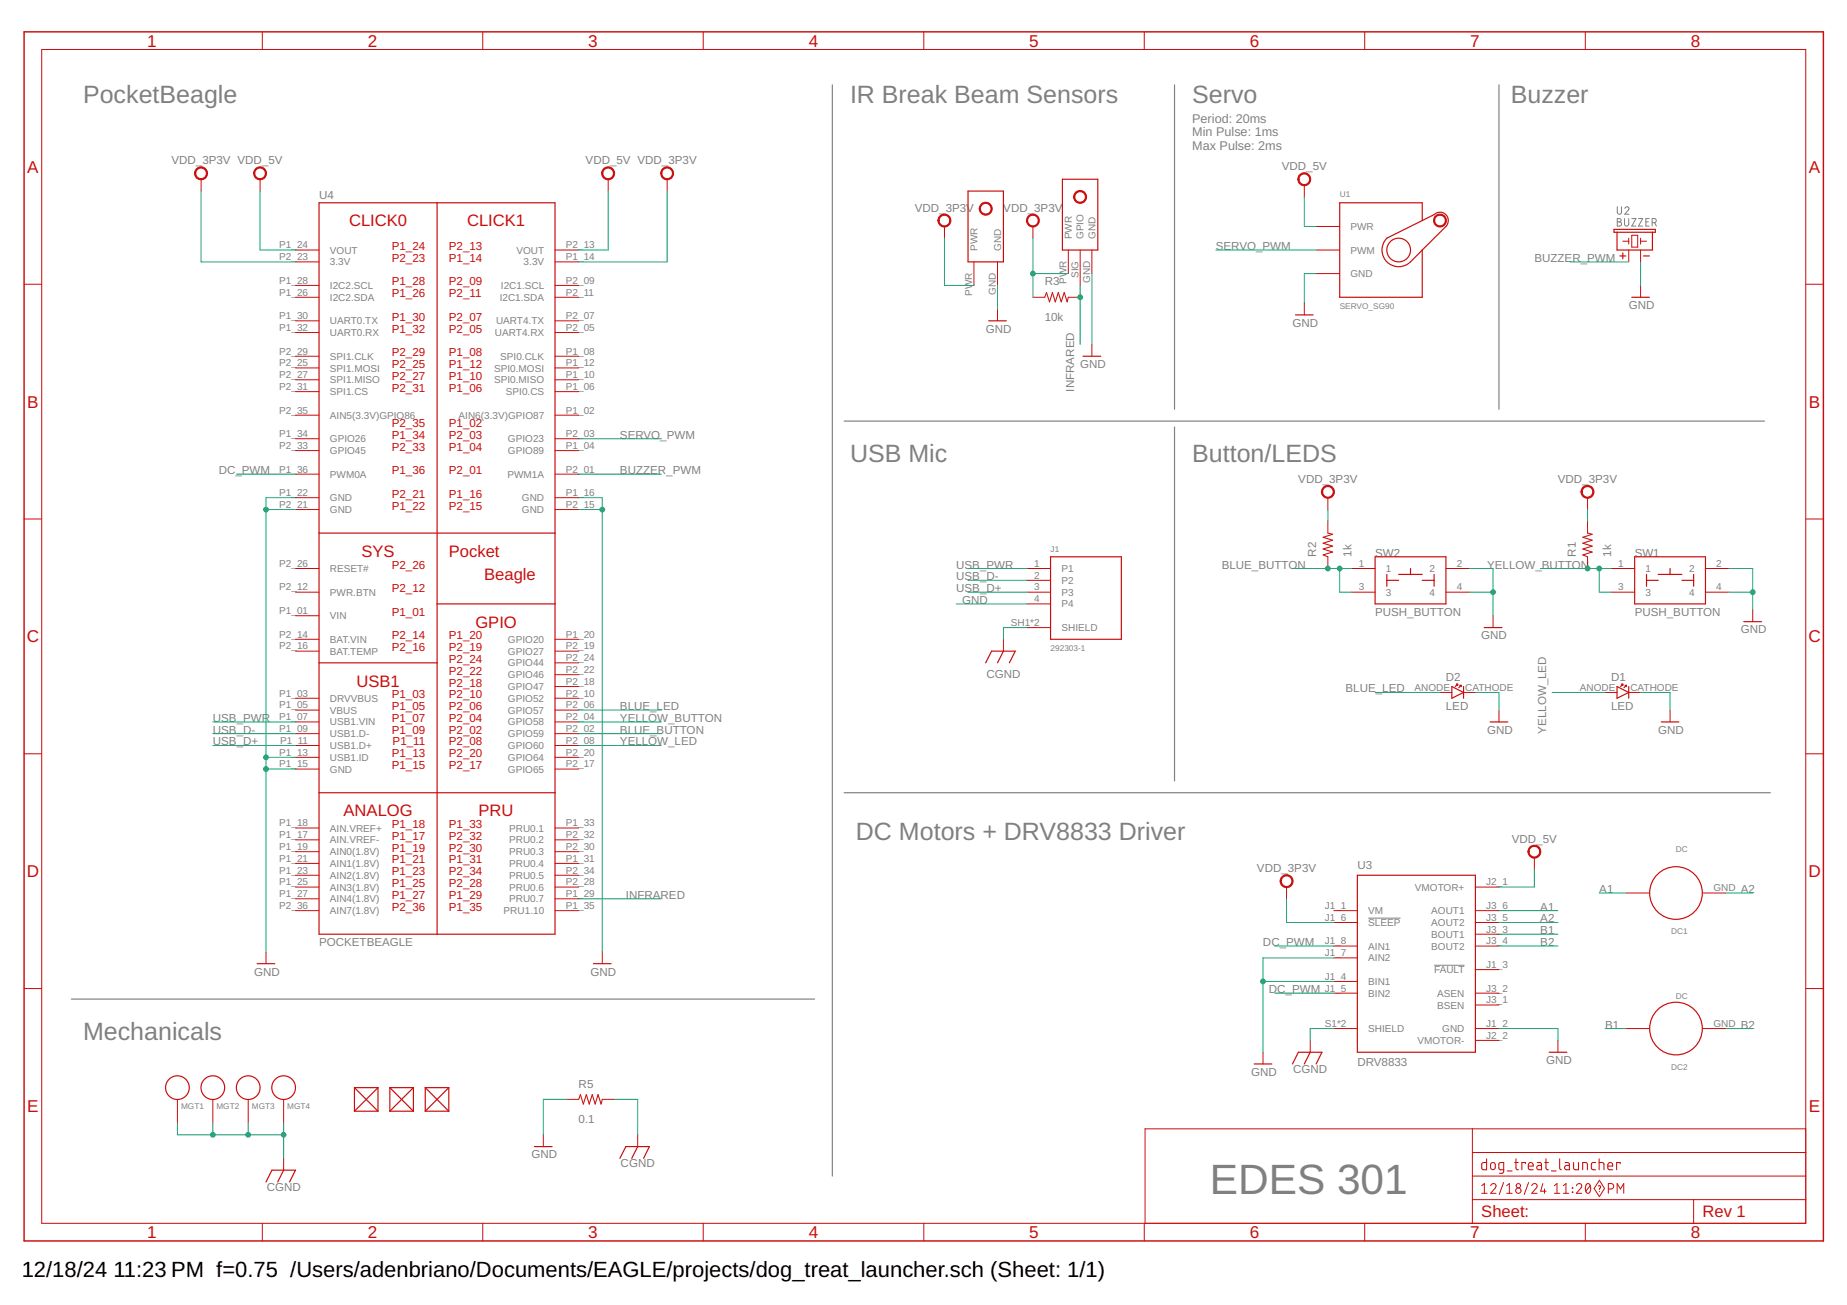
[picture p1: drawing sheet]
<svg xmlns="http://www.w3.org/2000/svg" width="297mm" height="210mm" viewBox="0 0 297 210" stroke-linecap="round" stroke-linejoin="round" font-family="sans-serif">
<path d="M133.9 13.7v175.5M188.9 13.7v52.1M241.1 13.7v52.1M135.8 67.7h148M188.9 68.7v56.9M135.8 127.5h148.9M11.5 160.7h119.5" fill="none" stroke="#808080" stroke-width=".19"/>
<g fill="none" stroke="#808080" stroke-width=".16">
<path d="M260.1 35.2h.5l.1 .3-.3 .2a.34 .34 0 0 1 .4 .3 .34 .34 0 0 1-.4 .4h-.3zM260.1 33.3v.8a.34 .34 0 0 0 .3 .4 .34 .34 0 0 0 .4-.4v-.8M260.1 35.7h.3M261.3 35.2v1a.34 .34 0 0 0 .4 .2 .34 .34 0 0 0 .2-.4v-.8M261.3 33.5a.33 .33 0 0 1 .5-.2 .33 .33 0 0 1 .1 .5l-.6 .7h.7M262.4 35.2h.7l-.7 1.2h.7M263.5 35.2h.7l-.7 1.2h.7M264.7 35.7h.4M265.2 35.2h-.5v1.2h.5M265.7 35.8h.3a.33 .33 0 0 0 .4-.3 .33 .33 0 0 0-.4-.3h-.3v1.2M266.1 35.8l.3 .6M220 147.7h5.2"/>
<path d="M230.6 155.3h4.9"/>
</g>
<g fill="none" stroke="#c90d0c" stroke-width=".16">
<path d="M6.7 8h283.7v188.8h-283.7zM42.2 5.1v2.9M77.6 5.1v2.9M113.1 5.1v2.9M148.6 5.1v2.9M184 5.1v2.9M219.5 5.1v2.9M255 5.1v2.9M32.3 28.8v1.9M41.8 28.8v1.9M97.8 28.8v1.9M107.3 28.8v1.9"/>
<path d="M151.9 36.4v1.9M166.1 36.4v1.9M209.8 29.8v1.9M211.7 36.4h3.8M261 38.8h.9M261.9 38.3v1M262.4 37.8h1v2h-1zM263.8 38.8h1M263.8 38.3v1M3.9 45.7h2.8M47.5 40.2h3.8M47.5 57.3h3.8"/>
<path d="M47.5 59.2h3.8M47.5 42.1h3.8M47.5 47.8h3.8M47.5 45.9h3.8M47.5 51.6h3.8M47.5 53.5h3.8M89.3 40.2h3.8M89.3 57.3h3.8M89.3 59.2h3.8M89.3 42.1h3.8M89.3 47.8h3.8M89.3 45.9h3.8"/>
<path d="M89.3 51.6h3.8M89.3 53.5h3.8M156.6 42.1v3.8M160.4 42.1v3.8M160.4 49.7v1.9M166.1 47.8h1.9M171.8 40.2v3.8M171.8 47.8h1.9M173.7 40.2v5.7M175.6 40.2v3.8M175.6 55.4v1.9M209.8 48.7v2"/>
<path d="M211.7 40.2h3.8M211.7 44h3.8M261.9 40.2v1.9M263.8 40.2v1.9M263.8 45.9v1.9M290.4 45.7h2.8M47.5 66.8h3.8M47.5 72.5h3.8M47.5 63h3.8M47.5 61.1h3.8M47.5 70.6h3.8M47.5 76.3h3.8"/>
<path d="M89.3 66.8h3.8M89.3 72.5h3.8M89.3 63h3.8M89.3 61.1h3.8M89.3 70.6h3.8M89.3 76.3h3.8M3.9 83.5h2.8M47.5 91.4h3.8M47.5 95.2h3.8M47.5 99h3.8M47.5 80.1h3.8M47.5 82h3.8"/>
<path d="M89.3 80.1h3.8M89.3 82h3.8M165.2 91.4h3.8M165.2 95.2h3.8M165.2 93.3h3.8M165.2 97.1h3.8M213.6 80.1v1.9M213.6 83.9v1.8M213.6 89.6v1.8M217.4 91.4h3.7M217.4 95.2h3.7M232.5 91.4h3.8"/>
<path d="M232.5 95.2h3.8M240.1 99v1.9M255.3 80.1v1.9M255.3 83.9v1.8M255.3 89.6v1.8M259.1 91.4h3.8M259.1 95.2h3.8M274.3 91.4h3.8M274.3 95.2h3.8M281.9 98.1v1.9M290.4 83.5h2.8M47.5 112.3h3.8"/>
<path d="M47.5 114.2h3.8M47.5 116.1h3.8M47.5 118h3.8M47.5 119.9h3.8M47.5 102.8h3.8M47.5 104.7h3.8M89.3 112.3h3.8M89.3 114.2h3.8M89.3 116.1h3.8M89.3 118h3.8M89.3 119.9h3.8M89.3 102.8h3.8"/>
<path d="M89.3 104.7h3.8M89.3 110.4h3.8M89.3 108.5h3.8M89.3 106.6h3.8M161.4 102.8v1.9M165.2 100.9h3.8M231.6 111.4h1.9M235.4 111.4h1.9M241.1 114.2v1.9M258.1 111.4h2M261.9 111.4h1.9M268.6 114.2v1.9"/>
<path d="M3.9 121.2h2.8M47.5 121.8h3.8M47.5 123.7h3.8M47.5 135.1h3.8M47.5 137h3.8M47.5 138.9h3.8M47.5 133.2h3.8M89.3 121.8h3.8M89.3 123.7h3.8M89.3 135.1h3.8M89.3 137h3.8M89.3 138.9h3.8"/>
<path d="M89.3 133.2h3.8M246.8 137.9v1.9M290.4 121.2h2.8M3.9 159h2.8M42.8 153.1v1.9M47.5 142.7h3.8M47.5 146.5h3.8M47.5 140.8h3.8M47.5 144.6h3.8M89.3 142.7h3.8M89.3 146.5h3.8M89.3 140.8h3.8"/>
<path d="M89.3 144.6h3.8M96.9 153.1v1.9M206.9 142.7v1.9M214.5 152.2h3.8M214.5 154.1h3.8M214.5 157.9h3.8M214.5 159.7h3.8M214.5 148.4h3.8M214.5 146.5h3.8M237.3 142.7h3.8M237.3 152.2h3.8M237.3 159.7h3.8"/>
<path d="M237.3 148.4h3.8M237.3 146.5h3.8M237.3 150.3h3.8M237.3 156h3.8M261.5 143.6h3.8M273.8 143.6h3.8M290.4 159h2.8M28.5 176.8v3.8M34.2 176.8v3.8M39.9 176.8v3.8M45.6 176.8v3.8M91.2 176.8h1.9"/>
<path d="M96.9 176.8h1.8M203.1 169.2v1.9M210.7 167.3v1.9M214.5 165.4h3.8M237.3 165.4h3.8M237.3 161.6h3.8M237.3 167.3h3.8M250.5 167.3v1.9M261.5 165.4h3.8M273.8 165.4h3.8M42.2 196.8v2.8M45.6 186.3v1.9"/>
<path d="M77.6 196.8v2.8M87.4 182.5v1.9M102.6 182.5v1.9M113.1 196.8v2.8M148.6 196.8v2.8M184 196.8v2.8M219.5 196.8v2.8M236.8 193h53.6M236.8 181.6v15.2M236.8 189.2h53.6M236.8 185.4h53.6M238.3 190.7l.4-.3v1.5"/>
<path d="M238.3 191.9h.9M239.7 190.7a.43 .43 0 0 1 .7-.3 .43 .43 0 0 1 .1 .7l-.8 .8h.9M241.8 190.2l-.7 1.9M242.3 191.9h.9M242.3 190.7l.4-.3v1.5M245.8 190.2l-.7 1.9M246.3 190.7a.43 .43 0 0 1 .7-.3 .43 .43 0 0 1 .1 .7l-.8 .8h.9M248.1 190.4l-.3 1.2h.8M248.4 191.2v.7M250 191.9h.8M250 190.7l.4-.3v1.5M251.4 191.9h.9"/>
<path d="M251.4 190.7l.4-.3v1.5M252.9 191v.1zM252.9 191.7v.1zM253.5 190.7a.43 .43 0 0 1 .6-.3 .43 .43 0 0 1 .2 .7l-.8 .8h.9M255 196.8v2.8M255.1 190.5l.3-.1a.94 .94 0 0 1 0 1.5 .99 .99 0 0 1-.3-1.4zM255.7 190.7l-.7 .9M257 190.8l.3-.1a.29 .29 0 0 1 .1 .3 .29 .29 0 0 1-.2 .2v.1M257.2 191.6v.1M257.2 189.8l.8 1.4-.8 1.3-.8-1.3zM258.7 191.2h.4a.43 .43 0 0 0 .4-.4 .43 .43 0 0 0-.4-.4h-.4v1.5M260.1 191.9v-1.5l.5 .8 .5-.8v1.5"/>
<path d="M272.4 193v3.8M290.4 181.6h-106.3v15.2"/>
<circle cx="244.2" cy="190.7" r=".35"/>
<circle cx="244.2" cy="191.5" r=".43"/>
</g>
<path d="M3.9 5.1h289.3v194.5h-289.3z" fill="none" stroke="#c90d0c" stroke-width=".23"/>
<g fill="none" stroke="#c90d0c" stroke-width=".17">
<path d="M168 47.8l.3-.7 .5 1.5 .4-1.5 .5 1.5 .5-1.5 .5 1.5 .5-1.5 .4 1.5 .2-.8M213.6 85.7l.7 .2-1.5 .5 1.5 .5-1.5 .5 1.5 .4-1.5 .5 1.5 .5-1.5 .5 .8 .3M255.3 85.7l.8 .2-1.5 .5 1.5 .5-1.5 .5 1.5 .4-1.5 .5 1.5 .5-1.5 .5 .7 .3M93.1 176.8l.2-.7 .5 1.5 .5-1.5 .5 1.5 .4-1.5 .5 1.5 .5-1.5 .5 1.5 .2-.8M239.1 186.4v1.8l-.6-.1-.2-.2v-.7l.2-.2h.6M239.8 187.1l.4-.1a.66 .66 0 0 1-.1 1.2l-.4-.3zM241.8 188.2l-.6-.1-.1-.1-.1-.7 .2-.3h.6v1.4l-.1 .3h-.5M242.4 188.3h.8M243.6 187h.6M243.8 186.4v1.6l.4 .2M245.3 187.2v-.2h-.5v1.2M245.8 187.6h.8a.41 .41 0 0 0-.3-.6 .41 .41 0 0 0-.5 .4l.1 .7 .7 .1"/>
<path d="M247.2 187h.5l.2 .2v1h-.4a.35 .35 0 0 1-.4-.4 .35 .35 0 0 1 .4-.3h.4M248.4 187h.6M248.6 186.4v1.6l.4 .2M249.5 188.3h.8M250.8 186.4v1.5l.1 .2 .2 .1M251.7 187h.5l.2 .3v.9l-.6-.1a.34 .34 0 0 1-.2-.4 .34 .34 0 0 1 .3-.2h.5M253.1 187v1l.3 .2h.5v-1.2M254.5 188.2v-1.2h.6l.2 .2v1M256.6 187h-.5l-.2 .3 .1 .8 .6 .1M257.2 187h.6l.1 .2 .1 1M257.2 186.4v1.8M258.6 187.6h.8a.41 .41 0 0 0-.3-.6 .41 .41 0 0 0-.5 .4l.1 .7 .7 .1"/>
<path d="M260.6 187.2v-.2h-.6v1.2"/>
</g>
<g fill="none" stroke="#c90d0c" stroke-width=".19">
<path d="M51.3 32.6h38v117.7h-38zM70.3 32.6v117.7M155.7 30.7h5.7v11.4h-5.7zM170.9 28.8h5.7v11.4h-5.7zM228.7 35.5l1.9-1a1.35 1.35 0 0 1 1.9 0 1.35 1.35 0 0 1 0 1.9l-3.8 3.8M228.7 35.5l-5.7 2.8a2.69 2.69 0 0 0 0 3.8 2.69 2.69 0 0 0 3.8 0l1.9-1.9M228.7 35.5v-2.9h-13.2v15.2h13.2v-7.6M259.6 36.9h6.6v.5h-6.6zM260.1 37.4v2.8h5.6v-2.8M159 51.6h2.8M174.2 57.3h2.8M208.3 50.7h2.9"/>
<path d="M260.5 41.2h1M261 40.7v.9M262.4 47.8h2.9M264.3 41.2h1M51.3 85.7h38M70.3 97.1h19M169 89.6h11.3v13.2h-11.3zM221.1 89.6h11.4v7.5h-11.4zM223 93.3h1.9M223 92.4v1.9M224.9 92.4h3.8M226.8 91.4v1"/>
<path d="M228.7 93.3h1.9M230.6 92.4v1.9M262.9 89.6h11.4v7.5h-11.4zM264.8 93.3h1.9M264.8 92.4v1.9M266.7 92.4h3.8M268.6 91.4v1M270.5 93.3h1.9M272.4 92.4v1.9M280.4 100h2.9M51.3 106.6h19M158.5 106.6l1-1.9h3.8l-1 1.9"/>
<path d="M161.4 104.7l-1 1.9M233.5 110.4l1.9 1-1.9 .9zM234.2 110h.2v.2zM234.4 110l-.4 .4M234.8 110.2h.2v.2zM235 110.2l-.4 .4M235.4 110.4v1.9M238.7 100.9h2.9M239.6 116.1h2.9M260.1 110.4l1.8 1-1.8 .9zM260.8 110h.2v.2zM261 110l-.4 .4"/>
<path d="M261.4 110.2h.2v.2zM261.6 110.2l-.4 .4M261.9 110.4v1.9M267.2 116.1h2.8M51.3 127.5h38M41.4 155h2.8M95.4 155h2.9M218.3 140.8h19v28.4h-19zM57 174.9l3.8 3.8M57 174.9h3.8M57 178.7h3.8M57 174.9v3.8"/>
<path d="M60.8 174.9l-3.8 3.8M60.8 174.9v3.8M62.7 174.9h3.8M62.7 178.7h3.8M62.7 174.9l3.8 3.8M62.7 174.9v3.8M66.5 174.9l-3.8 3.8M66.5 174.9v3.8M68.4 174.9h3.8M68.4 178.7h3.8M68.4 174.9l3.8 3.8M68.4 174.9v3.8"/>
<path d="M72.2 174.9l-3.8 3.8M72.2 174.9v3.8M201.7 171.1h2.8M207.9 171.1l.9-1.9h3.8l-.9 1.9M210.7 169.2l-.9 1.9M249.1 169.2h2.9M42.8 190.1l.9-1.9h3.8l-.9 1.9M45.6 188.2l-.9 1.9M85.9 184.4h2.9M99.7 186.3l.9-1.9h3.8l-.9 1.9M102.6 184.4l-1 1.9"/>
<circle cx="224.9" cy="40.2" r="1.91"/>
<circle cx="269.5" cy="143.6" r="4.2"/>
<circle cx="28.5" cy="174.9" r="1.91"/>
<circle cx="34.2" cy="174.9" r="1.91"/>
<circle cx="39.9" cy="174.9" r="1.91"/>
<circle cx="45.6" cy="174.9" r="1.91"/>
<circle cx="269.5" cy="165.4" r="4.2"/>
</g>
<g fill="#c90d0c" stroke="#c90d0c" stroke-width=".16">
<path d="M230.7 34.9a1.04 1.04 0 0 1 1.7-.1 1.04 1.04 0 0 1-.4 1.6 1.04 1.04 0 0 1-1.5-.9h.2a.86 .86 0 0 1 1.3-.8 .86 .86 0 0 1 .1 1.5 .86 .86 0 0 1-1.3-.5l-.1-.2h-.2z" fill-rule="evenodd"/>
<path d="M173 30.9a1.05 1.05 0 0 1 1.6 .3 1.05 1.05 0 0 1-.6 1.5 1.05 1.05 0 0 1-1.3-1h.1a.85 .85 0 0 1 1.2-.8 .85 .85 0 0 1 .3 1.4 .85 .85 0 0 1-1.4-.4l-.1-.2h-.1v-.3z" fill-rule="evenodd"/>
<path d="M157.8 32.8a1.05 1.05 0 0 1 1.7 .3 1.05 1.05 0 0 1-.7 1.5 1.05 1.05 0 0 1-1.3-1h.2a.85 .85 0 0 1 1.2-.8 .85 .85 0 0 1 .2 1.4 .85 .85 0 0 1-1.4-.4v-.2h-.2v-.3z" fill-rule="evenodd"/>
<path d="M206.2 140.9a1.05 1.05 0 0 1 1.6 .4 1.05 1.05 0 0 1-.6 1.5 1.05 1.05 0 0 1-1.3-1.1h.2a.85 .85 0 0 1 1.1-.8 .85 .85 0 0 1 .3 1.4 .85 .85 0 0 1-1.4-.3v-.3h-.2v-.3z" fill-rule="evenodd"/>
<path d="M246.1 136.2a1.04 1.04 0 0 1 1.6 .3 1.04 1.04 0 0 1-.7 1.5 1.04 1.04 0 0 1-1.3-1h.2a.86 .86 0 0 1 1.3-.7 .86 .86 0 0 1 .1 1.4 .86 .86 0 0 1-1.4-.5v-.2h-.2l.1-.3z" fill-rule="evenodd"/>
<path d="M151.2 34.7a1.05 1.05 0 0 1 1.6 .3 1.05 1.05 0 0 1-.7 1.5 1.05 1.05 0 0 1-1.3-1h.2a.85 .85 0 0 1 1.2-.8 .85 .85 0 0 1 .3 1.4 .85 .85 0 0 1-1.4-.4l-.1-.2h-.2l.1-.3z" fill-rule="evenodd"/>
<path d="M165.4 34.7a1.04 1.04 0 0 1 1.6 .3 1.04 1.04 0 0 1-.6 1.5 1.04 1.04 0 0 1-1.3-1h.2a.86 .86 0 0 1 1.2-.8 .86 .86 0 0 1 .2 1.5 .86 .86 0 0 1-1.4-.5v-.2h-.2v-.3z" fill-rule="evenodd"/>
<path d="M208.9 28.3a1.04 1.04 0 0 1 1.7-.2 1.04 1.04 0 0 1-.5 1.7 1.04 1.04 0 0 1-1.4-1h.2a.86 .86 0 0 1 1.3-.7 .86 .86 0 0 1 .1 1.4 .86 .86 0 0 1-1.4-.4v-.3h-.2z" fill-rule="evenodd"/>
<path d="M212.9 78.3a1.05 1.05 0 0 1 1.6 .3 1.05 1.05 0 0 1-.7 1.5 1.05 1.05 0 0 1-1.3-1h.2a.85 .85 0 0 1 1.2-.8 .85 .85 0 0 1 .2 1.4 .85 .85 0 0 1-1.4-.3v-.3h-.2l.1-.3z" fill-rule="evenodd"/>
<path d="M254.6 78.3a1.05 1.05 0 0 1 1.6 .3 1.05 1.05 0 0 1-.6 1.5 1.05 1.05 0 0 1-1.3-1h.1a.85 .85 0 0 1 1.2-.8 .85 .85 0 0 1 .3 1.4 .85 .85 0 0 1-1.4-.3l-.1-.3h-.1v-.3z" fill-rule="evenodd"/>
<path d="M41.1 27.1a1.04 1.04 0 0 1 1.6 .3 1.04 1.04 0 0 1-.6 1.5 1.04 1.04 0 0 1-1.3-1h.2a.86 .86 0 0 1 1.2-.7 .86 .86 0 0 1 .2 1.4 .86 .86 0 0 1-1.4-.5v-.2h-.2v-.3z" fill-rule="evenodd"/>
<path d="M97.1 27.1a1.05 1.05 0 0 1 1.6 .3 1.05 1.05 0 0 1-.7 1.5 1.05 1.05 0 0 1-1.2-1h.1a.85 .85 0 0 1 1.2-.8 .85 .85 0 0 1 .3 1.4 .85 .85 0 0 1-1.4-.4l-.1-.2h-.1v-.3z" fill-rule="evenodd"/>
<path d="M106.6 27.1a1.04 1.04 0 0 1 1.6 .3 1.04 1.04 0 0 1-.7 1.5 1.04 1.04 0 0 1-1.2-1h.1a.86 .86 0 0 1 1.3-.7 .86 .86 0 0 1 .1 1.4 .86 .86 0 0 1-1.3-.5l-.1-.2h-.1l.1-.6z" fill-rule="evenodd"/>
<path d="M31.6 27.1a1.05 1.05 0 0 1 1.7 .3 1.05 1.05 0 0 1-.7 1.5 1.05 1.05 0 0 1-1.3-1h.2a.85 .85 0 0 1 1.2-.8 .85 .85 0 0 1 .2 1.4 .85 .85 0 0 1-1.4-.4v-.2h-.2v-.3z" fill-rule="evenodd"/>
</g>
<g fill="none" stroke="#0dab76" stroke-width=".16">
<path d="M32.3 30.7v11.4h15.2M41.8 30.7v9.5h5.7M97.8 30.7v9.5h-4.7M107.3 30.7v11.4h-14.2M151.9 38.3v7.6h4.7M166.1 38.3v9.5M209.8 31.7v4.7h1.9M160.4 45.9v3.8M166.1 44h5.7M173.7 45.9v9.5M175.6 44v11.4M195.5 40.2h16.2"/>
<path d="M211.7 44h-1.9v4.7M252.5 42.1h9.4M263.8 42.1v3.8M38 76.3h9.5M93.1 70.6h13.2M93.1 76.3h13.2M42.8 82h4.7M47.5 80.1h-4.7v73M93.1 82h3.8M93.1 80.1h3.8v73M153.8 97.1h11.4M155.7 91.4h9.5"/>
<path d="M155.7 95.2h9.5M155.7 93.3h9.5M207.9 91.4h9.5M213.6 82v1.9M215.5 91.4v3.8h1.9M236.3 91.4h3.8v7.6M236.3 95.2h3.8M247.7 91.4h11.4M255.3 82v1.9M257.2 91.4v3.8h1.9M278.1 91.4h3.8v6.7M278.1 95.2h3.8"/>
<path d="M34.2 116.1h13.3M34.2 119.9h13.3M34.2 118h13.3M93.1 116.1h13.2M93.1 119.9h13.2M93.1 118h13.2M93.1 114.2h13.2M165.2 100.9h-3.8v1.9M221.1 111.4h10.5M237.3 111.4h3.8v2.8M249.6 111.4h8.5M263.8 111.4h4.8v2.8"/>
<path d="M42.8 123.7h4.7M42.8 121.8h4.7M246.8 139.8v2.9h-5.7M93.1 144.6h13.2M203.1 157.9h11.4M205 152.2h9.5M205 159.7h9.5M206.9 144.6v3.8h7.6M214.5 154.1h-11.4v15.1M241.1 148.4h9.4M241.1 152.2h9.4M241.1 146.5h9.4"/>
<path d="M241.1 150.3h9.4M257.2 143.6h4.3M277.6 143.6h4.3M91.2 176.8h-3.8v5.7M98.7 176.8h3.9v5.7M214.5 165.4h-3.8v1.9M241.1 165.4h9.4v1.9M258.1 165.4h3.4M277.6 165.4h4.3M28.5 180.6v1.9h17.1M34.2 180.6v1.9M39.9 180.6v1.9"/>
<path d="M45.6 180.6v5.7"/>
</g>
<g fill="#0dab76" stroke="#0dab76" stroke-width=".16">
<circle cx="45.6" cy="182.5" r=".38"/>
<circle cx="39.9" cy="182.5" r=".38"/>
<circle cx="34.2" cy="182.5" r=".38"/>
<circle cx="240.1" cy="95.2" r=".38"/>
<circle cx="281.9" cy="95.2" r=".38"/>
<circle cx="42.8" cy="82" r=".38"/>
<circle cx="42.8" cy="123.7" r=".38"/>
<circle cx="42.8" cy="121.8" r=".38"/>
<circle cx="96.9" cy="82" r=".38"/>
<circle cx="203.1" cy="157.9" r=".38"/>
<circle cx="166.1" cy="44" r=".38"/>
<circle cx="255.3" cy="91.4" r=".38"/>
<circle cx="257.2" cy="91.4" r=".38"/>
<circle cx="215.5" cy="91.4" r=".38"/>
<circle cx="213.6" cy="91.4" r=".38"/>
<circle cx="173.7" cy="47.8" r=".38"/>
</g>
<text font-size="6.8" fill="#808080" x="194.6" y="192">EDES 301</text>
<g font-size="4" fill="#808080">
<text x="13.4" y="16.5">PocketBeagle</text>
<text x="136.7" y="16.5">IR Break Beam Sensors</text>
<text x="191.7" y="16.5">Servo</text>
<text x="243" y="16.5">Buzzer</text>
<text x="136.7" y="74.4">USB Mic</text>
<text x="191.7" y="74.4">Button/LEDS</text>
<text x="137.7" y="135.1">DC Motors + DRV8833 Driver</text>
<text x="13.4" y="167.3">Mechanicals</text>
</g>
<g font-size="3.5">
<text x="3.5" y="205.4">12/18/24</text>
<text x="18.2" y="205.4">11:23 PM f=0.75 /Users/adenbriano/Documents/EAGLE/projects/dog_treat_launcher.sch (Sheet: 1/1)</text>
</g>
<g font-size="2.8" fill="#c90d0c">
<text x="23.7" y="7.5">1</text>
<text x="59.1" y="7.5">2</text>
<text x="94.6" y="7.5">3</text>
<text x="130.1" y="7.5">4</text>
<text x="165.5" y="7.5">5</text>
<text x="201" y="7.5">6</text>
<text x="236.5" y="7.5">7</text>
<text x="271.9" y="7.5">8</text>
<text x="4.4" y="27.8">A</text>
<text x="290.9" y="27.8">A</text>
<text x="4.4" y="65.6">B</text>
<text x="290.9" y="65.6">B</text>
<text x="4.3" y="103.3">C</text>
<text x="290.8" y="103.3">C</text>
<text x="4.3" y="141.1">D</text>
<text x="290.8" y="141.1">D</text>
<text x="4.4" y="178.8">E</text>
<text x="290.9" y="178.8">E</text>
<text x="23.7" y="199.2">1</text>
<text x="59.1" y="199.2">2</text>
<text x="94.6" y="199.2">3</text>
<text x="130.1" y="199.2">4</text>
<text x="165.5" y="199.2">5</text>
<text x="201" y="199.2">6</text>
<text x="236.5" y="199.2">7</text>
<text x="271.9" y="199.2">8</text>
</g>
<g font-size="2.7" fill="#c90d0c">
<text x="56.1" y="36.4">CLICK0</text>
<text x="75.1" y="36.4">CLICK1</text>
<text x="58.1" y="89.5">SYS</text>
<text x="72.2" y="89.5">Pocket</text>
<text x="77.9" y="93.3">Beagle</text>
<text x="76.5" y="100.9">GPIO</text>
<text x="57.3" y="110.4">USB1</text>
<text x="55.3" y="131.3">ANALOG</text>
<text x="77" y="131.3">PRU</text>
<text x="238.2" y="195.8">Sheet:</text>
<text x="273.8" y="195.8">Rev 1</text>
</g>
<g font-size="2" fill="#808080">
<text x="191.7" y="19.8">Period: 20ms</text>
<text x="191.7" y="21.9">Min Pulse: 1ms</text>
<text x="191.7" y="24.1">Max Pulse: 2ms</text>
</g>
<g font-size="1.9" fill="#808080">
<text x="27.6" y="26.5">VDD_3P3V VDD_5V</text>
<text x="94.2" y="26.5">VDD_5V VDD_3P3V</text>
<text x="206.1" y="27.4">VDD_5V</text>
<text x="51.3" y="32.1">U4</text>
<text x="147.1" y="34">VDD_3P3V</text>
<text x="161.4" y="34">VDD_3P3V</text>
<text x="195.5" y="40.2">SERVO_PWM</text>
<text x="168" y="45.9">R3</text>
<text x="246.8" y="42.1">BUZZER_PWM</text>
<text x="158.5" y="53.5">GND</text>
<text x="168" y="51.6">10k</text>
<text x="207.9" y="52.5">GND</text>
<text x="261.9" y="49.7">GND</text>
<text x="173.7" y="59.2">GND</text>
<text x="172.8" y="63" transform="rotate(-90 172.8 63)">INFRARED</text>
<text x="99.7" y="70.6">SERVO_PWM</text>
<text x="35.2" y="76.3">DC_PWM</text>
<text x="99.7" y="76.3">BUZZER_PWM</text>
<text x="208.8" y="77.7">VDD_3P3V</text>
<text x="250.5" y="77.7">VDD_3P3V</text>
<text x="211.7" y="89.5" transform="rotate(-90 211.7 89.5)">R2</text>
<text x="217.4" y="89.5" transform="rotate(-90 217.4 89.5)">1k</text>
<text x="221.1" y="89.5">SW2</text>
<text x="253.4" y="89.5" transform="rotate(-90 253.4 89.5)">R1</text>
<text x="259.1" y="89.5" transform="rotate(-90 259.1 89.5)">1k</text>
<text x="262.9" y="89.5">SW1</text>
<text x="153.8" y="91.4">USB_PWR</text>
<text x="153.8" y="95.2">USB_D+</text>
<text x="153.8" y="93.3">USB_D-</text>
<text x="196.5" y="91.4">BLUE_BUTTON</text>
<text x="239.2" y="91.4">Y</text>
<text x="240.4" y="91.4">ELLOW_BUTTON</text>
<text x="154.7" y="97.1">GND</text>
<text x="221.1" y="99">PUSH_BUTTON</text>
<text x="262.9" y="99">PUSH_BUTTON</text>
<text x="280" y="101.9">GND</text>
<text x="238.2" y="102.8">GND</text>
<text x="158.6" y="109">CGND</text>
<text x="216.4" y="111.4">BLUE_LED</text>
<text x="232.5" y="109.5">D2</text>
<text x="259.1" y="109.5">D1</text>
<text x="34.2" y="116.1">USB_PWR</text>
<text x="34.2" y="119.9">USB_D+</text>
<text x="34.2" y="118">USB_D-</text>
<text x="99.7" y="114.2">BLUE_LED</text>
<text x="99.7" y="119.9">YELLOW_LED</text>
<text x="99.7" y="116.1">YELLOW_BUTTON</text>
<text x="99.7" y="118">BLUE_BUTTON</text>
<text x="232.5" y="114.2">LED</text>
<text x="239.2" y="118">GND</text>
<text x="248.7" y="118" transform="rotate(-90 248.7 118)">YELLOW_LED</text>
<text x="259.1" y="114.2">LED</text>
<text x="266.7" y="118">GND</text>
<text x="243.1" y="135.6">VDD_5V</text>
<text x="202.2" y="140.3">VDD_3P3V</text>
<text x="218.3" y="139.8">U3</text>
<text x="257.2" y="143.6">A1</text>
<text x="280" y="143.6">A2</text>
<text x="100.6" y="144.6">INFRARED</text>
<text x="247.7" y="146.5">A1</text>
<text x="247.7" y="148.4">A2</text>
<text x="51.3" y="152.2">POCKETBEAGLE</text>
<text x="203.1" y="152.2">DC_PWM</text>
<text x="247.7" y="150.3">B1</text>
<text x="247.7" y="152.2">B2</text>
<text x="40.9" y="156.9">GND</text>
<text x="95" y="156.9">GND</text>
<text x="204.1" y="159.8">DC_PWM</text>
<text x="258.1" y="165.4">B1</text>
<text x="280" y="165.4">B2</text>
<text x="201.2" y="173">GND</text>
<text x="208" y="172.6">CGND</text>
<text x="218.3" y="171.5">DRV8833</text>
<text x="248.7" y="171.1">GND</text>
<text x="93.1" y="174.9">R5</text>
<text x="93.1" y="180.6">0.1</text>
<text x="42.9" y="191.5">CGND</text>
<text x="85.5" y="186.3">GND</text>
<text x="99.8" y="187.7">CGND</text>
</g>
<g font-size="1.9" fill="#c90d0c">
<text x="63" y="40.2">P1_24</text>
<text x="72.2" y="40.2">P2_13</text>
<text x="63" y="47.8">P1_26</text>
<text x="63" y="45.9">P1_28</text>
<text x="63" y="42.1">P2_23</text>
<text x="72.2" y="42.1">P1_14</text>
<text x="72.2" y="45.9">P2_09</text>
<text x="72.2" y="47.8">P2_11</text>
<text x="63" y="53.5">P1_32</text>
<text x="63" y="51.6">P1_30</text>
<text x="72.2" y="51.6">P2_07</text>
<text x="72.2" y="53.5">P2_05</text>
<text x="63" y="59.2">P2_25</text>
<text x="63" y="57.3">P2_29</text>
<text x="72.2" y="57.3">P1_08</text>
<text x="72.2" y="59.2">P1_12</text>
<text x="63" y="61.1">P2_27</text>
<text x="63" y="63">P2_31</text>
<text x="72.2" y="63">P1_06</text>
<text x="72.2" y="61.1">P1_10</text>
<text x="63" y="70.6">P1_34</text>
<text x="63" y="68.7">P2_35</text>
<text x="72.2" y="68.7">P1_02</text>
<text x="72.2" y="70.6">P2_03</text>
<text x="63" y="76.3">P1_36</text>
<text x="63" y="72.5">P2_33</text>
<text x="72.2" y="76.3">P2_01</text>
<text x="72.2" y="72.5">P1_04</text>
<text x="63" y="82">P1_22</text>
<text x="63" y="80.1">P2_21</text>
<text x="72.2" y="80.1">P1_16</text>
<text x="72.2" y="82">P2_15</text>
<text x="63" y="91.4">P2_26</text>
<text x="63" y="95.2">P2_12</text>
<text x="63" y="99">P1_01</text>
<text x="63" y="102.8">P2_14</text>
<text x="63" y="104.7">P2_16</text>
<text x="72.2" y="102.8">P1_20</text>
<text x="72.2" y="104.7">P2_19</text>
<text x="72.2" y="106.6">P2_24</text>
<text x="63" y="112.3">P1_03</text>
<text x="72.2" y="112.3">P2_10</text>
<text x="72.2" y="110.4">P2_18</text>
<text x="72.2" y="108.5">P2_22</text>
<text x="63" y="114.2">P1_05</text>
<text x="63" y="116.1">P1_07</text>
<text x="63" y="118">P1_09</text>
<text x="63.1" y="119.9">P1_11</text>
<text x="72.2" y="118">P2_02</text>
<text x="72.2" y="114.2">P2_06</text>
<text x="72.2" y="119.9">P2_08</text>
<text x="72.2" y="116.1">P2_04</text>
<text x="63" y="121.8">P1_13</text>
<text x="63" y="123.7">P1_15</text>
<text x="72.2" y="123.7">P2_17</text>
<text x="72.2" y="121.8">P2_20</text>
<text x="63" y="135.1">P1_17</text>
<text x="63" y="133.2">P1_18</text>
<text x="63" y="137">P1_19</text>
<text x="72.2" y="133.2">P1_33</text>
<text x="72.2" y="137">P2_30</text>
<text x="72.2" y="135.1">P2_32</text>
<text x="63" y="138.9">P1_21</text>
<text x="63" y="140.8">P1_23</text>
<text x="63" y="142.7">P1_25</text>
<text x="72.2" y="138.9">P1_31</text>
<text x="72.2" y="142.7">P2_28</text>
<text x="72.2" y="140.8">P2_34</text>
<text x="63" y="144.6">P1_27</text>
<text x="63" y="146.5">P2_36</text>
<text x="72.2" y="144.6">P1_29</text>
<text x="72.2" y="146.5">P1_35</text>
</g>
<g font-size="1.6" fill="#808080">
<text x="44.9" y="39.9">P1_24</text>
<text x="44.9" y="41.8">P2_23</text>
<text x="53.1" y="40.8">VOUT</text>
<text x="83.1" y="40.8">VOUT</text>
<text x="91" y="41.8">P1_14</text>
<text x="91" y="39.9">P2_13</text>
<text x="157.2" y="40.4" transform="rotate(-90 157.2 40.4)">PWR</text>
<text x="161" y="40.4" transform="rotate(-90 161 40.4)">GND</text>
<text x="172.4" y="38.5" transform="rotate(-90 172.4 38.5)">PWR</text>
<text x="174.3" y="38.5" transform="rotate(-90 174.3 38.5)">GPIO</text>
<text x="176.2" y="38.5" transform="rotate(-90 176.2 38.5)">GND</text>
<text x="217.2" y="37">PWR</text>
<text x="217.2" y="40.8">PWM</text>
<text x="44.9" y="47.5">P1_26</text>
<text x="44.9" y="45.6">P1_28</text>
<text x="53.1" y="46.5">I2C2.SCL</text>
<text x="53.1" y="42.7">3.3V</text>
<text x="80.6" y="46.5">I2C1.SCL</text>
<text x="84.2" y="42.7">3.3V</text>
<text x="91" y="45.6">P2_09</text>
<text x="91" y="47.5">P2_11</text>
<text x="156.4" y="47.6" transform="rotate(-90 156.4 47.6)">PWR</text>
<text x="160.2" y="47.4" transform="rotate(-90 160.2 47.4)">GND</text>
<text x="171.5" y="45.7" transform="rotate(-90 171.5 45.7)">PWR</text>
<text x="173.4" y="44.7" transform="rotate(-90 173.4 44.7)">SIG</text>
<text x="175.3" y="45.5" transform="rotate(-90 175.3 45.5)">GND</text>
<text x="217.2" y="44.6">GND</text>
<text x="44.9" y="51.3">P1_30</text>
<text x="44.9" y="53.2">P1_32</text>
<text x="53.1" y="48.4">I2C2.SDA</text>
<text x="53.1" y="52.2">UART0.TX</text>
<text x="79.8" y="52.2">UART4.TX</text>
<text x="80.4" y="48.4">I2C1.SDA</text>
<text x="91" y="53.2">P2_05</text>
<text x="91" y="51.3">P2_07</text>
<text x="44.9" y="58.9">P2_25</text>
<text x="44.9" y="57">P2_29</text>
<text x="53.1" y="54.1">UART0.RX</text>
<text x="53.1" y="59.8">SPI1.MOSI</text>
<text x="53.1" y="57.9">SPI1.CLK</text>
<text x="79.5" y="59.8">SPI0.MOSI</text>
<text x="79.6" y="54.1">UART4.RX</text>
<text x="80.4" y="57.9">SPI0.CLK</text>
<text x="91" y="57">P1_08</text>
<text x="91" y="58.9">P1_12</text>
<text x="44.9" y="60.8">P2_27</text>
<text x="44.9" y="62.7">P2_31</text>
<text x="53.1" y="61.7">SPI1.MISO</text>
<text x="53.1" y="63.6">SPI1.CS</text>
<text x="79.5" y="61.7">SPI0.MISO</text>
<text x="81.4" y="63.6">SPI0.CS</text>
<text x="91" y="62.7">P1_06</text>
<text x="91" y="60.8">P1_10</text>
<text x="44.9" y="70.3">P1_34</text>
<text x="44.9" y="66.5">P2_35</text>
<text x="53.1" y="71.1">GPIO26</text>
<text x="53.1" y="67.3">AIN5(3.3V)GPIO86</text>
<text x="73.8" y="67.4">AIN6(3.3V)GPIO87</text>
<text x="81.7" y="71.1">GPIO23</text>
<text x="91" y="66.5">P1_02</text>
<text x="91" y="70.3">P2_03</text>
<text x="44.9" y="76">P1_36</text>
<text x="44.9" y="72.2">P2_33</text>
<text x="53.1" y="76.8">PWM0A</text>
<text x="53.1" y="73">GPIO45</text>
<text x="81.6" y="76.8">PWM1A</text>
<text x="81.7" y="73">GPIO89</text>
<text x="91" y="72.2">P1_04</text>
<text x="91" y="76">P2_01</text>
<text x="44.9" y="79.8">P1_22</text>
<text x="44.9" y="81.7">P2_21</text>
<text x="53.1" y="80.6">GND</text>
<text x="53.1" y="82.5">GND</text>
<text x="83.9" y="80.6">GND</text>
<text x="83.9" y="82.5">GND</text>
<text x="91" y="79.8">P1_16</text>
<text x="91" y="81.7">P2_15</text>
<text x="44.9" y="95">P2_12</text>
<text x="44.9" y="91.2">P2_26</text>
<text x="53.1" y="95.8">PWR.BTN</text>
<text x="53.1" y="92">RESET#</text>
<text x="166.3" y="91.2">1</text>
<text x="166.3" y="93.1">2</text>
<text x="166.3" y="95">3</text>
<text x="170.7" y="92">P1</text>
<text x="170.7" y="93.9">P2</text>
<text x="170.7" y="95.8">P3</text>
<text x="218.5" y="91.2">1</text>
<text x="218.5" y="95">3</text>
<text x="222.9" y="92">1</text>
<text x="222.9" y="95.8">3</text>
<text x="229.9" y="92">2</text>
<text x="229.9" y="95.8">4</text>
<text x="234.3" y="91.2">2</text>
<text x="234.3" y="95">4</text>
<text x="260.3" y="91.2">1</text>
<text x="260.3" y="95">3</text>
<text x="264.6" y="92">1</text>
<text x="264.6" y="95.8">3</text>
<text x="271.6" y="92">2</text>
<text x="271.6" y="95.8">4</text>
<text x="276" y="91.2">2</text>
<text x="276" y="95">4</text>
<text x="44.9" y="98.8">P1_01</text>
<text x="53.1" y="99.6">VIN</text>
<text x="162.6" y="100.7">SH1*2</text>
<text x="166.3" y="96.9">4</text>
<text x="170.7" y="97.7">P4</text>
<text x="170.7" y="101.5">SHIELD</text>
<text x="44.9" y="102.6">P2_14</text>
<text x="44.9" y="104.5">P2_16</text>
<text x="53.1" y="103.4">BAT.VIN</text>
<text x="53.1" y="105.3">BAT.TEMP</text>
<text x="81.7" y="103.4">GPIO20</text>
<text x="81.7" y="105.3">GPIO27</text>
<text x="81.7" y="107.2">GPIO44</text>
<text x="91" y="102.6">P1_20</text>
<text x="91" y="104.5">P2_19</text>
<text x="91" y="106.4">P2_24</text>
<text x="44.9" y="112.1">P1_03</text>
<text x="44.9" y="114">P1_05</text>
<text x="53.1" y="112.9">DRVVBUS</text>
<text x="81.7" y="112.9">GPIO52</text>
<text x="81.7" y="111">GPIO47</text>
<text x="81.7" y="109.1">GPIO46</text>
<text x="91" y="114">P2_06</text>
<text x="91" y="112.1">P2_10</text>
<text x="91" y="110.2">P2_18</text>
<text x="91" y="108.3">P2_22</text>
<text x="227.5" y="111.1">ANODE</text>
<text x="235.6" y="111.1">CATHODE</text>
<text x="254.1" y="111.1">ANODE</text>
<text x="262.2" y="111.1">CATHODE</text>
<text x="44.9" y="115.8">P1_07</text>
<text x="44.9" y="117.7">P1_09</text>
<text x="45" y="119.6">P1_11</text>
<text x="53.1" y="114.8">VBUS</text>
<text x="53.1" y="116.7">USB1.VIN</text>
<text x="53.1" y="118.6">USB1.D-</text>
<text x="81.7" y="118.6">GPIO59</text>
<text x="81.7" y="116.7">GPIO58</text>
<text x="81.7" y="114.8">GPIO57</text>
<text x="91" y="117.7">P2_02</text>
<text x="91" y="115.8">P2_04</text>
<text x="91" y="119.6">P2_08</text>
<text x="44.9" y="121.5">P1_13</text>
<text x="44.9" y="123.4">P1_15</text>
<text x="53.1" y="120.5">USB1.D+</text>
<text x="53.1" y="122.4">USB1.ID</text>
<text x="53.1" y="124.3">GND</text>
<text x="81.7" y="124.3">GPIO65</text>
<text x="81.7" y="120.5">GPIO60</text>
<text x="81.7" y="122.4">GPIO64</text>
<text x="91" y="123.4">P2_17</text>
<text x="91" y="121.5">P2_20</text>
<text x="44.9" y="134.8">P1_17</text>
<text x="44.9" y="136.7">P1_19</text>
<text x="44.9" y="132.9">P1_18</text>
<text x="53.1" y="135.7">AIN.VREF-</text>
<text x="53.1" y="137.6">AIN0(1.8V)</text>
<text x="53.1" y="133.8">AIN.VREF+</text>
<text x="81.9" y="133.8">PRU0.1</text>
<text x="81.9" y="137.6">PRU0.3</text>
<text x="81.9" y="135.7">PRU0.2</text>
<text x="91" y="132.9">P1_33</text>
<text x="91" y="136.7">P2_30</text>
<text x="91" y="134.8">P2_32</text>
<text x="44.9" y="138.6">P1_21</text>
<text x="44.9" y="140.5">P1_23</text>
<text x="44.9" y="142.4">P1_25</text>
<text x="53.1" y="139.5">AIN1(1.8V)</text>
<text x="53.1" y="141.3">AIN2(1.8V)</text>
<text x="53.1" y="143.2">AIN3(1.8V)</text>
<text x="81.9" y="139.5">PRU0.4</text>
<text x="81.9" y="143.3">PRU0.6</text>
<text x="81.9" y="141.4">PRU0.5</text>
<text x="91" y="138.6">P1_31</text>
<text x="91" y="142.4">P2_28</text>
<text x="91" y="140.5">P2_34</text>
<text x="227.5" y="143.3">VMOTOR+</text>
<text x="239" y="142.4">J2_1</text>
<text x="275.5" y="143.4">GND</text>
<text x="44.9" y="144.3">P1_27</text>
<text x="44.9" y="146.2">P2_36</text>
<text x="53.1" y="145.1">AIN4(1.8V)</text>
<text x="53.1" y="147">AIN7(1.8V)</text>
<text x="81" y="147">PRU1.10</text>
<text x="81.9" y="145.1">PRU0.7</text>
<text x="91" y="144.3">P1_29</text>
<text x="91" y="146.2">P1_35</text>
<text x="213.1" y="148.1">J1_6</text>
<text x="213.1" y="146.2">J1_1</text>
<text x="220" y="148.9">SLEEP</text>
<text x="220" y="147">VM</text>
<text x="230.2" y="147">AOUT1</text>
<text x="230.2" y="148.9">AOUT2</text>
<text x="239" y="146.2">J3_6</text>
<text x="239" y="148.1">J3_5</text>
<text x="213.1" y="151.9">J1_8</text>
<text x="213.1" y="153.8">J1_7</text>
<text x="220" y="152.7">AIN1</text>
<text x="220" y="154.6">AIN2</text>
<text x="230.2" y="150.8">BOUT1</text>
<text x="230.2" y="152.7">BOUT2</text>
<text x="239" y="150">J3_3</text>
<text x="239" y="155.7">J1_3</text>
<text x="239" y="151.9">J3_4</text>
<text x="213.1" y="157.6">J1_4</text>
<text x="213.1" y="159.5">J1_5</text>
<text x="220" y="158.4">BIN1</text>
<text x="220" y="160.3">BIN2</text>
<text x="230.6" y="156.5">FAULT</text>
<text x="231.1" y="160.3">ASEN</text>
<text x="239" y="159.5">J3_2</text>
<text x="239" y="161.4">J3_1</text>
<text x="213.1" y="165.2">S1*2</text>
<text x="220" y="166">SHIELD</text>
<text x="228" y="167.9">VMOTOR-</text>
<text x="231.1" y="162.2">BSEN</text>
<text x="232" y="166">GND</text>
<text x="239" y="165.2">J1_2</text>
<text x="239" y="167.1">J2_2</text>
<text x="275.5" y="165.2">GND</text>
</g>
<g font-size="1.3" fill="#808080">
<text x="215.5" y="31.7">U1</text>
<text x="215.5" y="49.7">SERVO_SG90</text>
<text x="169" y="88.8">J1</text>
<text x="169" y="104.7">292303-1</text>
<text x="269.5" y="137">DC</text>
<text x="268.8" y="150.3">DC1</text>
<text x="269.5" y="160.7">DC</text>
<text x="268.8" y="172.1">DC2</text>
<text x="29.1" y="178.4">MGT1</text>
<text x="34.8" y="178.4">MGT2</text>
<text x="40.5" y="178.4">MGT3</text>
<text x="46.2" y="178.4">MGT4</text>
</g>
</svg>
